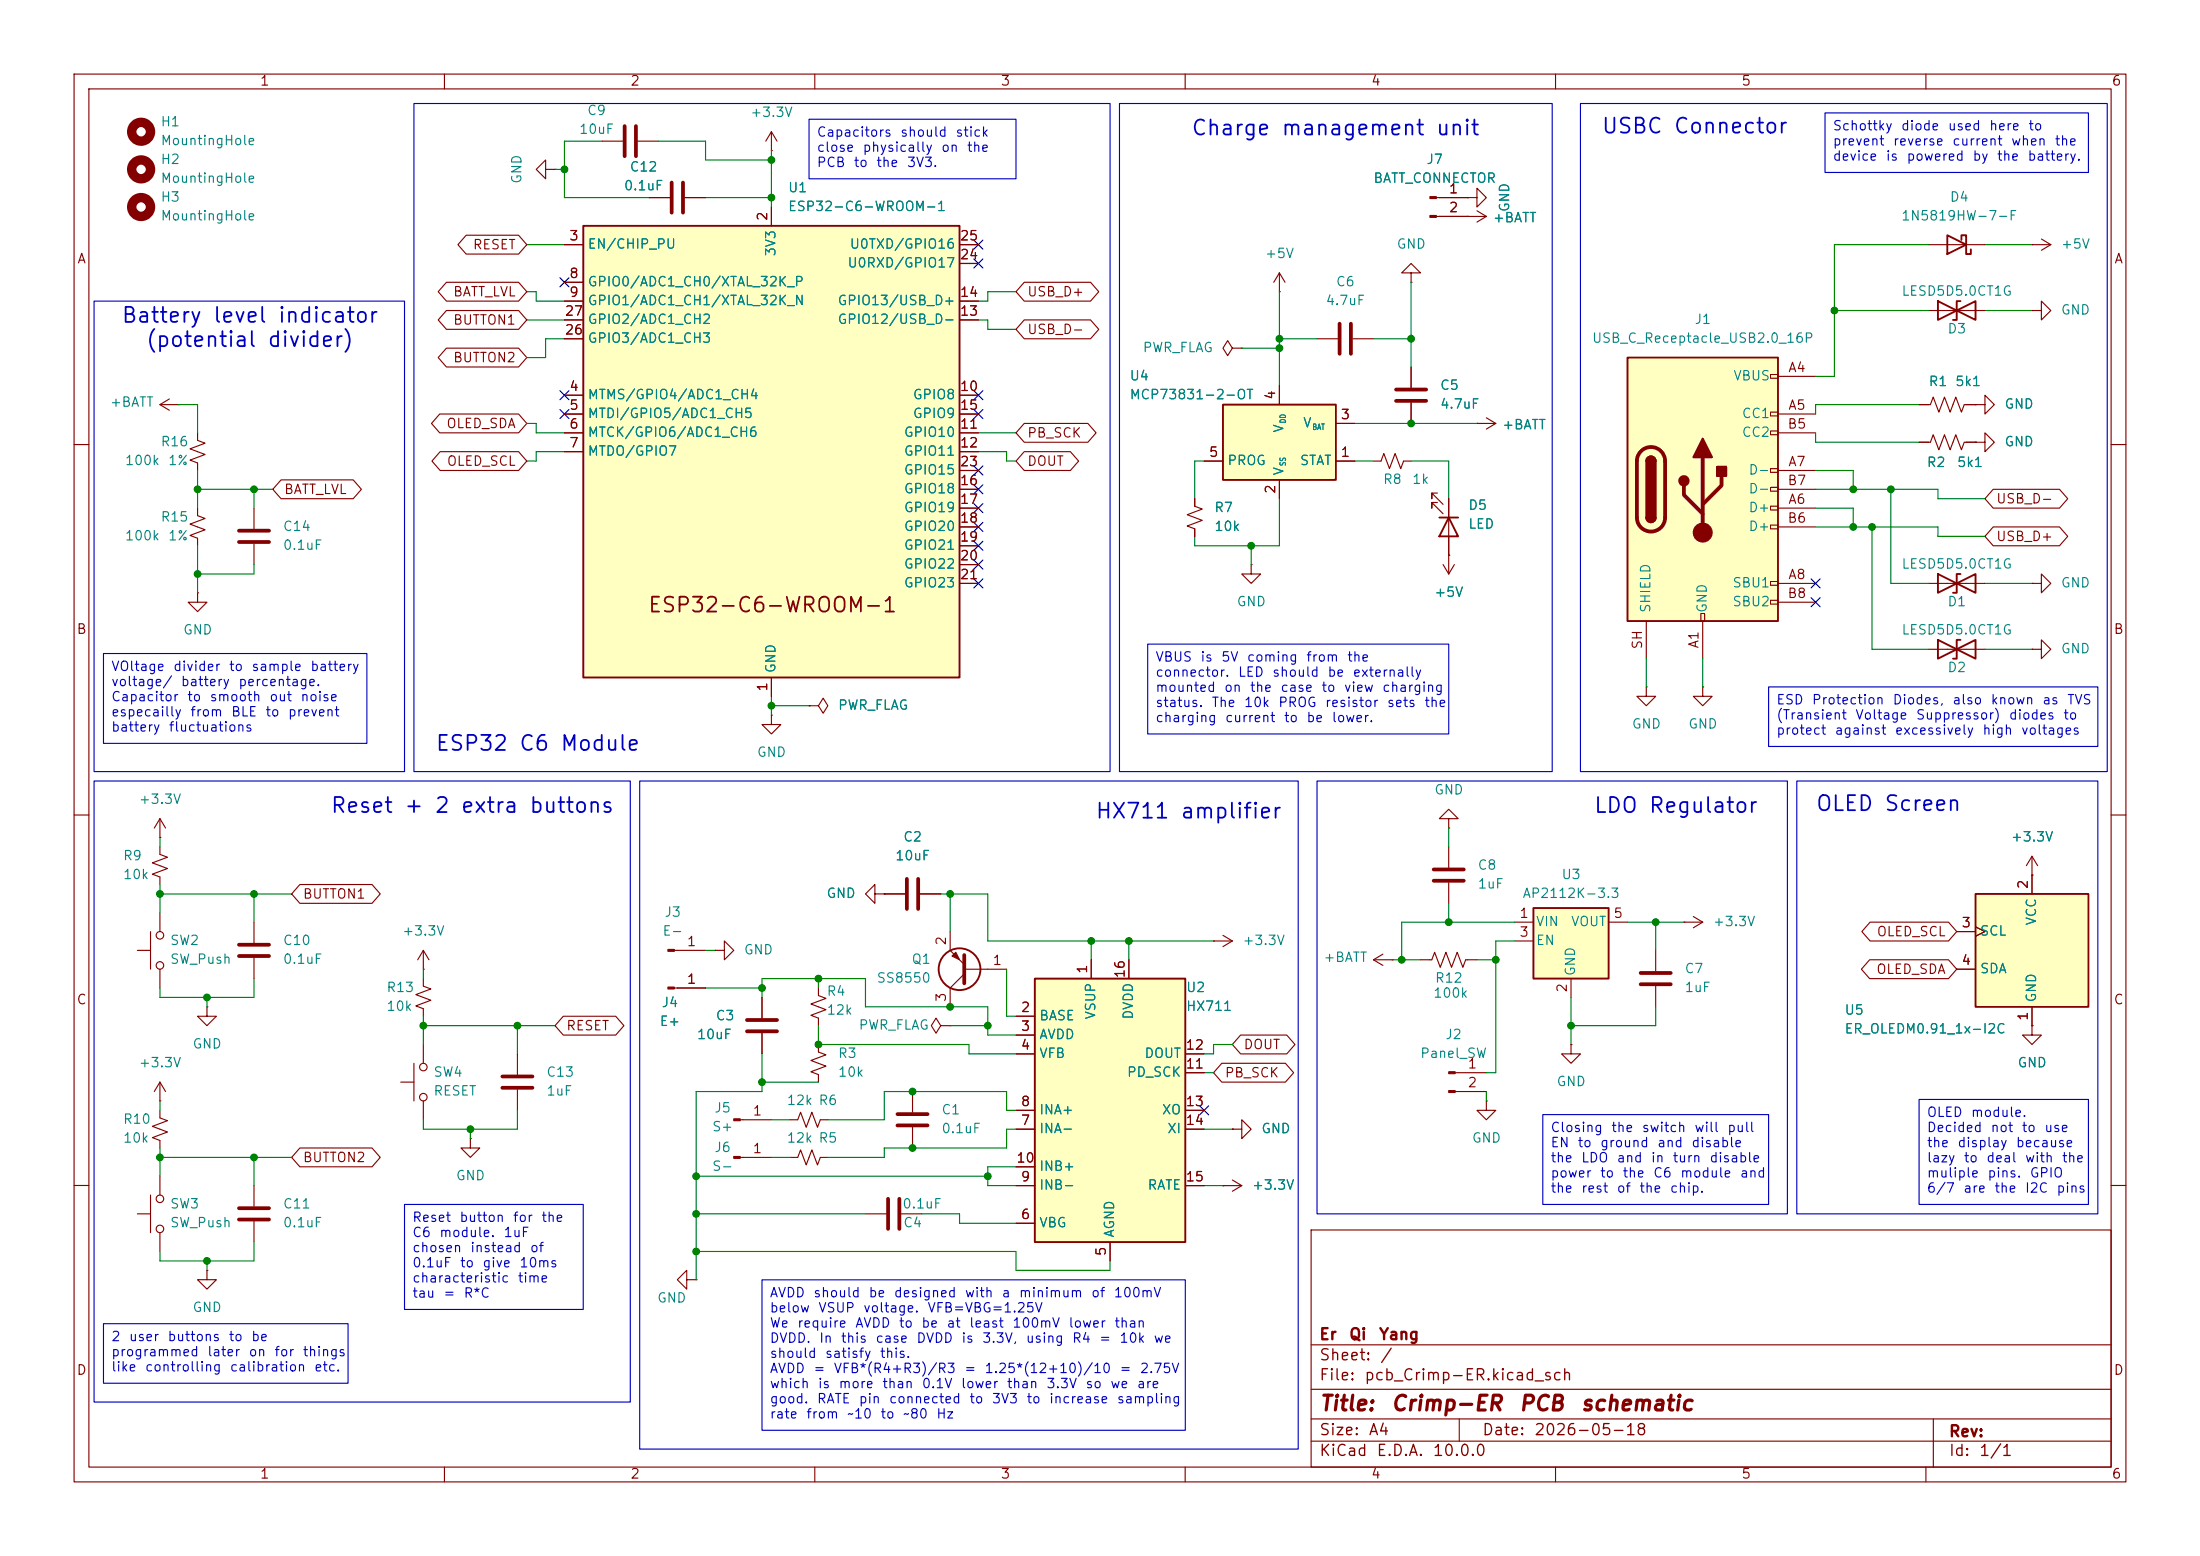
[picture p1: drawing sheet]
<svg xmlns="http://www.w3.org/2000/svg" width="297mm" height="210mm" viewBox="0 0 297 210" stroke-linecap="round" stroke-linejoin="round" font-family="sans-serif">
<g fill="none" stroke="#840000" stroke-width=".15">
<path d="M10 10h277v190h-277zM12 12h273v186h-273zM60 10v2M110 10v2M160 10v2M210 10v2M260 10v2M260.3 33h7.7M274.3 33h.1M274.3 33h2.6M275.6 32.3l1.3 .7M276.9 33l-1.3 .8"/>
<path d="M259.1 54.6h1.5l.4-1 .7 2 .8-2 .8 2 .7-2 .8 2 .4-1h1.5M260.3 41.9h7.7M266.7 54.6h1.3v-1.3l1.2 1.3-1.2 1.3v-1.3M266.7 54.6h.1M266.7 59.7h1.3v-1.3l1.2 1.3-1.2 1.3v-1.3M266.7 59.7h.1M274.3 41.9h1.3v-1.3l1.3 1.3-1.3 1.3v-1.3M274.3 41.9h.1M10 60h2M260.3 78.7h7.7M285 60h2M229.9 92.7v1.3h1.2l-1.2 1.3-1.3-1.3h1.3"/>
<path d="M229.9 92.7h.1M260.3 87.6h7.7M10 110h2M285 110h2M102.9 134.6v2.8M102.9 139.4v2.8M69.8 142.2v2.8M69.8 147.1v2.8M99.9 151.1h4.2M99.9 156.2h4.2M10 160h2M177 166h108v32h-108z"/>
<path d="M285 160h2M60 198v2M110 198v2M160 198v2M177 194.5h108M177 191.5h108M177 187.5h108M177 181.5h108M197 191.5v3M210 198v2M260 198v2M261 191.5v6.5"/>
</g>
<path d="M100.8 137.7h4.1M100.8 139.2h4.1M67.8 145.3h4.1M67.8 146.8h4.1" fill="none" stroke="#840000" stroke-width=".51"/>
<path d="M262.9 31.8l2.5 1.2-2.5 1.3zM264.8 32.4v-.6h.6v2.5h.7v-.6M261.6 40.6v2.6l5.1-2.6v2.6zM264.7 40.6h-.5v2.6h-.5M261.6 77.5v2.5l5.1-2.5v2.5zM264.7 77.5h-.5v2.5h-.5M261.6 86.4v2.5l5.1-2.5v2.5zM264.7 86.4h-.5v2.5h-.5" fill="none" stroke="#840000" stroke-width=".25"/>
<g fill="#840000" stroke="#840000" stroke-width=".15">
<path d="M99.1 151h.8v.3h-.8z"/>
<path d="M99.1 156.1h.8v.2h-.8z"/>
</g>
<path d="M219.7 48.3h20.3v35.5h-20.3z" fill="#ffffc2"/>
<g fill="none" stroke="#840000" stroke-width=".15">
<path d="M239 50.5h1v.6h-1zM239 55.6h1v.5h-1zM239 58.2h1v.5h-1zM240 50.8h5.1M240 55.9h5.1M240 58.4h5.1M239 63.2h1v.6h-1zM239 65.8h1v.5h-1zM239 68.3h1v.5h-1zM239 70.9h1v.5h-1zM239 78.5h1v.5h-1zM240 68.6h5.1"/>
<path d="M240 63.5h5.1M240 78.7h5.1M240 71.1h5.1M240 66h5.1M274.3 78.7h1.3v-1.2l1.3 1.2-1.3 1.3v-1.3M274.3 78.7h.1M222.2 92.7v1.3h1.3l-1.3 1.3-1.2-1.3h1.2M222.2 92.7h.1M222.2 83.8v5.1M229.6 82.8h.5v1h-.5zM229.9 83.8v5.1M239 81h1v.5h-1z"/>
<path d="M240 81.3h5.1M274.3 87.6h1.3v-1.2l1.3 1.2-1.3 1.3v-1.3M274.3 87.6h.1M195.6 110.5h1.2l-1.2-1.3-1.3 1.3h1.3v1.3M195.6 111.8h.1M195.6 114.3v2.8M195.6 119.1v2.8M185.4 129.5l1.3 .8M185.4 129.5h2.6M186.7 128.8l-1.3 .7M188 129.5h.1M191.8 129.5h1.5l.4-1 .7 2.1 .8-2.1 .8 2.1 .7-2.1 .8 2.1 .4-1.1h1.5"/>
<path d="M106.7 151.1h1l.4-1 .7 2 .8-2 .8 2 .3-1h1.1M106.7 156.2h1l.4-1 .7 2 .8-2 .8 2 .3-1h1.1M110.5 141v1l1 .4-2 .7 2 .8-2 .8 1 .3v1.1M196.4 144.8h4.3M196.4 147.3h4.3M212.1 141v1.2h1.3l-1.3 1.3-1.3-1.3h1.3M212.1 141h.1"/>
</g>
<path d="M219.7 48.3h20.3v35.5h-20.3zM222.2 62.2a.64 .64 0 0 1 .7-.6 .64 .64 0 0 1 .6 .6M222.2 69.9a.64 .64 0 0 0 .7 .6 .64 .64 0 0 0 .6-.6" fill="none" stroke="#840000" stroke-width=".25"/>
<path d="M221.5 60.9a1.9 1.9 0 0 1 2.1-.4 1.9 1.9 0 0 1 1.2 1.7v7.7a1.91 1.91 0 0 1-1.9 1.8 1.91 1.91 0 0 1-1.9-1.8v-7.7a1.9 1.9 0 0 1 .5-1.3zM227.3 65.5v1.3l2.6 2.5M229.9 61.7v10.2M232.4 64.3v1.2l-2.5 2.6M193.5 118.9h4.1M193.5 117.3h4.1" fill="none" stroke="#840000" stroke-width=".51"/>
<g fill="#840000" stroke="#840000" stroke-width=".25">
<path d="M222.2 62.2h1.3v7.7h-1.3z"/>
<path d="M222.4 61.8a.64 .64 0 0 1 .7-.2 .64 .64 0 0 1 .4 .6h-1.3z"/>
<path d="M222.2 69.9h1.3a.64 .64 0 0 1-.6 .6 .64 .64 0 0 1-.7-.6z"/>
<path d="M229.9 59.2l1.2 2.5h-2.5z"/>
<path d="M231.8 63h1.2v1.3h-1.2z"/>
<circle cx="227.3" cy="64.9" r=".63"/>
</g>
<g fill="#840000" stroke="#840000" stroke-width=".15">
<path d="M195.6 144.7h.8v.2h-.8z"/>
<path d="M195.6 147.2h.8v.2h-.8z"/>
<circle cx="229.9" cy="71.9" r="1.27"/>
</g>
<path d="M207 122.6h10.2v9.5h-10.2z" fill="#ffffc2"/>
<path d="M207 122.6h10.2v9.5h-10.2z" fill="none" stroke="#840000" stroke-width=".25"/>
<g fill="none" stroke="#840000" stroke-width=".15">
<path d="M110.5 133.4v1l1 .3-2 .8 2 .8-2 .7 1 .4v1M204.5 124.5h2.5M204.5 127h2.5M212.1 132.1v2.5M217.2 124.5h2.5M223.5 128.3v2.8M223.5 133.1v2.8M227.3 124.5h.1M227.3 124.5h2.6M228.6 123.7l1.3 .8M229.9 124.5l-1.3 .7M274.3 138.4v1.3h1.3l-1.3 1.3-1.3-1.3h1.3"/>
<path d="M274.3 138.4h.1M200.7 148.6v1.3h1.2l-1.2 1.2-1.3-1.2h1.3M200.7 148.6h.1"/>
</g>
<path d="M221.5 132.8h4.1M221.5 131.3h4.1" fill="none" stroke="#840000" stroke-width=".51"/>
<path d="M266.7 120.7h15.2v15.2h-15.2z" fill="#ffffc2"/>
<path d="M266.7 120.7h15.2v15.2h-15.2z" fill="none" stroke="#840000" stroke-width=".25"/>
<path d="M177.8 45.7h2.8M182.6 45.7h2.8M161.3 67.3v1l1 .4-2 .8 2 .7-2 .8 1 .4v1M274.3 118.1h.1M274.3 115.6v5.1M274.3 115.6l-.7 1.2M274.3 115.6l.8 1.2M264.2 125.7h2.5M264.2 130.8h2.5M266.7 125.1l1.3 .6-1.3 .7M274.3 135.9v2.5" fill="none" stroke="#840000" stroke-width=".15"/>
<path d="M180.8 43.7v4.1M182.4 43.7v4.1" fill="none" stroke="#840000" stroke-width=".51"/>
<path d="M165.1 54.6h15.2v10.2h-15.2z" fill="#ffffc2"/>
<g fill="none" stroke="#840000" stroke-width=".25">
<path d="M165.1 54.6h15.2v10.2h-15.2zM194.3 69.9h2.5M195.6 69.9l1.2 2.5h-2.5z"/>
<circle cx="129.5" cy="130.8" r="2.82"/>
</g>
<g fill="none" stroke="#840000" stroke-width=".15">
<path d="M73.7 22.9v-1.3l-1.3 1.3 1.3 1.2v-1.2h1.2M74.9 22.9h.1M172.7 39.4h.1M172.7 36.8v2.6M172.7 36.8l-.7 1.3M172.7 36.8l.8 1.3M190.5 36.8h1.3l-1.3-1.2-1.3 1.2h1.3v1.3M190.5 38.1h.1M193.9 29.2h6.8M193.9 26.7h4.2M198.1 29.2h.1M198.1 26.7h1.3v-1.3l1.3 1.3-1.3 1.2v-1.2"/>
<path d="M198.1 26.7h.1M199.4 28.4l1.3 .8M200.7 29.2l-1.3 .8M21.6 54.6l1.3 .8M21.6 54.6h2.5M22.9 53.8l-1.3 .8M24.1 54.6h.1M26.7 58.4v1l1 .4-2 .8 2 .7-2 .8 1 .4v1M166.4 47l-.7-1-.6 1 .6 1 .7-1h1.2M167.6 47h.1M172.7 52.1v2.5M180.3 57.2h2.6"/>
<path d="M190.5 49.5v2.8M190.5 54.4v2.8M199.4 57.2h.1M199.4 57.2h2.5M200.7 56.4l1.2 .8M201.9 57.2l-1.2 .7M259.1 59.7h1.5l.4-1 .7 2 .8-2 .8 2 .7-2 .8 2 .4-1h1.5M26.7 68.6v1l1 .4-2 .7 2 .8-2 .8 1 .3v1.1M34.3 68.6v2.8M34.3 73.4v2.8M162.6 62.2h2.5M168.9 76.2v1.3h1.3l-1.3 1.2-1.3-1.2h1.3"/>
<path d="M168.9 76.2h.1M172.7 64.8v2.5M180.3 62.2h2.6M185.4 62.2h1l.4-1 .8 2 .7-2 .8 2 .4-1h1M194.1 66.5h-.8v.8v-.8l1.5 1.6M194.1 67.8h-.8v.8v-.8l1.5 1.5M194.8 76.2l.8 1.3M195.6 74.9h.1M195.6 67.3v10.2M196.3 76.2l-.7 1.3M26.7 80v1.3h1.2l-1.2 1.3-1.3-1.3h1.3M26.7 80h.1"/>
<path d="M109.2 95.3h1.3l.6-1.1 .7 1.1-.7 1-.6-1M109.2 95.3h.1M91 133.4h4.2M91 128.3h4.2M96.5 128.3h1.3v-1.3l1.3 1.3-1.3 1.2v-1.2M96.5 128.3h.1M118.1 120.7v-1.3l-1.3 1.3 1.3 1.2v-1.2h1.3M119.4 120.7h.1M119.4 120.7h2.8M124.2 120.7h2.8M127 138.4l-.6-1-.7 1 .7 1 .6-1h1.3M128.3 138.4h.1"/>
<path d="M128.3 125.7v2.6l1.9 1.9M130.2 130.8h5.7M130.2 131.4l-1.9 2v2.5M163.8 127h.1M163.8 127h2.6M165.1 126.2l1.3 .8M166.4 127l-1.3 .8M123.2 147.3v2.8M123.2 152.1v2.8M92.7 172.7v-1.2l-1.3 1.2 1.3 1.3v-1.3h1.3M94 172.7h.1M116.8 163.8h2.8"/>
<path d="M121.7 163.8h2.8"/>
</g>
<path d="M188.5 54.1h4M188.5 52.6h4M32.3 71.6h4M32.3 73.2h4M122.4 118.6v4.1M124 118.6v4.1M130.2 128.9v3.8M121.2 150.4h4M121.2 151.9h4M119.9 161.8v4.1M121.4 161.8v4.1" fill="none" stroke="#840000" stroke-width=".51"/>
<g fill="#840000" stroke="#840000" stroke-width=".15">
<path d="M128.5 129l.5-.5 .5 1z"/>
<path d="M193 26.5h.9v.3h-.9z"/>
<path d="M193 29.1h.9v.2h-.9z"/>
<path d="M90.2 133.2h.8v.3h-.8z"/>
<path d="M90.2 128.1h.8v.3h-.8z"/>
</g>
<g fill="none" stroke="#840000" stroke-width="1.3">
<circle cx="19" cy="17.8" r="1.27"/>
<circle cx="19" cy="27.9" r="1.27"/>
<circle cx="19" cy="22.9" r="1.27"/>
</g>
<path d="M139.7 132.1h20.3v35.5h-20.3z" fill="#ffffc2"/>
<path d="M139.7 132.1h20.3v35.5h-20.3z" fill="none" stroke="#840000" stroke-width=".25"/>
<g fill="none" stroke="#840000" stroke-width=".15">
<path d="M104.1 17.8l-.7 1.3M104.1 17.8l.8 1.3M104.1 17.8v2.5M87.6 26.7h2.8M92.5 26.7h2.7M104.1 20.3h.1M104.1 96.5v1.3h1.3l-1.3 1.3-1.2-1.3h1.2M104.1 96.5h.1M34.3 124.5v2.8M34.3 129.3v2.8M57.1 132.1v1l1.1 .4-2.1 .7 2.1 .8-2.1 .8 1 .3v1.1M57.1 130.8h.1"/>
<path d="M57.1 128.3v2.5M57.1 128.3l-.7 1.2M57.1 128.3l.8 1.2M137.2 137.2h2.5M137.2 139.7h2.5M147.3 129.5v2.6M152.4 129.5v2.6M54.1 146.1h1.8M55.9 143.5v5.1M57.1 141v2.5M57.1 148.6v2.5M137.2 142.2h2.5"/>
<path d="M137.2 152.4h2.5M137.2 149.9h2.5M137.2 157.5h2.5M160 142.2h2.6M160 152.4h2.6M160 149.9h2.6M160 144.8h2.6M166.4 152.4h1.2v-1.3l1.3 1.3-1.3 1.3v-1.3M166.4 152.4h.1M166.4 159.3l1.2 .7M137.2 165.1h2.5M137.2 160h2.5"/>
<path d="M149.9 167.6v2.6M160 160h2.6M165.1 160h.1M165.1 160h2.5M167.6 160l-1.2 .8"/>
<circle cx="57.2" cy="148.1" r=".51"/>
<circle cx="57.2" cy="144" r=".51"/>
</g>
<path d="M90.7 24.6v4.1M92.2 24.6v4.1M32.3 127.5h4M32.3 129h4" fill="none" stroke="#840000" stroke-width=".51"/>
<path d="M78.7 30.5h50.8v60.9h-50.8z" fill="#ffffc2"/>
<path d="M78.7 30.5h50.8v60.9h-50.8z" fill="none" stroke="#840000" stroke-width=".25"/>
<g fill="none" stroke="#840000" stroke-width=".15">
<path d="M81.3 19.1h2.8M86.1 19.1h2.8M60.3 38.1h9.7l1.1 1.3-1.1 1.2h-9.7l-1.1-1.2zM62.9 31.7h7.1l1.1 1.3-1.1 1.3h-7.1l-1.1-1.3zM76.2 33h2.5M76.2 38.1h2.5M87.6 26.7h2.8M92.5 26.7h2.7M104.1 27.9v2.6M129.5 33h2.6M129.5 35.6h2.6M138.3 38.1h8.9l1.1 1.3-1.1 1.2h-8.9l-1.1-1.2z"/>
<path d="M194.3 26.7h3.8M194.3 29.2h3.8M198.1 26.7h.1M198.1 29.2h.1M59.4 55.9h10.6l1.1 1.3-1.1 1.2h-10.6l-1.2-1.2zM60.3 41.9h9.7l1.1 1.3-1.1 1.3h-9.7l-1.1-1.3zM60.3 47h9.7l1.1 1.3-1.1 1.2h-9.7l-1.1-1.2zM76.2 53.3h2.5M76.2 55.9h2.5M76.2 58.4h2.5M76.2 40.6h2.5M76.2 43.2h2.5"/>
<path d="M76.2 45.7h2.5M129.5 53.3h2.6M129.5 55.9h2.6M129.5 58.4h2.6M129.5 40.6h2.6M129.5 43.2h2.6M138.3 43.2h8.9l1.1 1.3-1.1 1.2h-8.9l-1.1-1.2zM138.3 57.1h8.6l1.1 1.3-1.1 1.3h-8.6l-1.1-1.3zM172.7 52.1v2.5M180.3 57.2h2.6M190.5 49.5v2.8M190.5 54.4v2.8"/>
<path d="M199.4 57.2h.1M259.1 54.6h1.2M259.1 59.7h1.2M265.4 54.6h1.3M265.4 59.7h1.3M266.7 59.7h.1M266.7 54.6h.1M37.9 64.8h9.8l1.1 1.2-1.1 1.3h-9.8l-1.1-1.3zM59.4 61h10.6l1.1 1.2-1.1 1.3h-10.6l-1.1-1.3zM76.2 61h2.5M129.5 61h2.6M129.5 66h2.6"/>
<path d="M129.5 68.6h2.6M129.5 71.1h2.6M129.5 73.7h2.6M129.5 76.2h2.6M129.5 78.7h2.6M129.5 63.5h2.6M138.3 61h6.2l1.1 1.2-1.1 1.3h-6.2l-1.1-1.3zM161.3 67.3v1M161.3 71.4v1M162.6 62.2h2.5M172.7 64.8v2.5M180.3 62.2h2.6"/>
<path d="M195.6 74.9h.1M195.6 67.3v2.6M195.6 72.4v2.5M269.1 71.1h8.9l1.1 1.3-1.1 1.3h-8.9l-1.1-1.3zM269.1 66h8.9l1.1 1.3-1.1 1.3h-8.9l-1.1-1.3zM104.1 91.4v2.6M109.2 95.3h.1M21.6 114.3v1l1 .4-2 .8 2 .7-2 .8 1 .4v1M21.6 113h.1M21.6 110.5v2.5M21.6 110.5l-.8 1.3M21.6 110.5l.8 1.3"/>
<path d="M40.5 119.4h9.7l1.1 1.3-1.1 1.2h-9.7l-1.1-1.2zM274.3 118.1h.1M274.3 118.1v2.6M18.5 128.3h1.8M20.3 125.7v5.1M21.6 123.2v2.5M21.6 130.8v2.6M27.9 135.9v1.3h1.3l-1.3 1.2-1.2-1.2h1.2M27.9 135.9h.1M76 137.2h7.1l1.1 1.2-1.1 1.3h-7.1l-1.1-1.3zM91.4 133.4h3.8M102.9 134.6v2.8"/>
<path d="M102.9 139.4v2.8M119.4 120.7h.1M119.4 120.7h2.8M124.2 120.7h2.8M137.2 137.2h2.5M137.2 139.7h2.5M147.3 129.5v2.6M152.4 129.5v2.6M167.5 139.7h6.2l1.1 1.3-1.1 1.2h-6.2l-1.1-1.2zM252.4 129.5h10.6l1.2 1.3-1.2 1.3h-10.6l-1.1-1.3zM252.5 124.5h10.5l1.2 1.2-1.2 1.3h-10.5l-1.1-1.3zM264.2 125.7h2.5"/>
<path d="M264.2 130.8h2.5M266.7 125.1l1.3 .6-1.3 .7M274.3 138.4h.1M274.3 135.9v2.5M21.6 149.9v1l1 .4-2 .7 2 .8-2 .7 1 .4v1M21.6 148.6h.1M21.6 146.1v2.5M21.6 158.8v2.5M21.6 146.1l-.8 1.2M21.6 146.1l.8 1.2M40.5 154.9h9.7l1.1 1.3-1.1 1.3h-9.7l-1.1-1.3zM63.5 153.7v1.2h1.3l-1.3 1.3-1.3-1.3h1.3"/>
<path d="M63.5 153.7h.1M137.2 142.2h2.5M137.2 152.4h2.5M137.2 149.9h2.5M137.2 157.5h2.5M160 142.2h2.6M160 152.4h2.6M160 149.9h2.6M160 144.8h2.6M164.9 143.5h8.6l1.1 1.3-1.1 1.3h-8.6l-1.1-1.3zM166.4 152.4h.1M18.5 163.8h1.8"/>
<path d="M20.3 161.3v5.1M21.6 166.4v2.5M27.9 171.5v1.2h1.3l-1.3 1.3-1.2-1.3h1.2M27.9 171.5h.1M34.3 160v2.8M34.3 164.8v2.8M137.2 165.1h2.5M137.2 160h2.5M149.9 167.6v2.6M160 160h2.6M165.1 160h.1"/>
<circle cx="21.6" cy="126.2" r=".51"/>
<circle cx="21.6" cy="130.3" r=".51"/>
<circle cx="21.6" cy="161.8" r=".51"/>
<circle cx="21.6" cy="165.9" r=".51"/>
</g>
<path d="M84.3 17v4.1M85.9 17v4.1M32.3 163.1h4M32.3 164.6h4" fill="none" stroke="#840000" stroke-width=".51"/>
<g fill="none" stroke="#008400" stroke-width=".15">
<path d="M81.3 19.1h-5.1v7.6h11.4M88.9 19.1h6.3v2.5h8.9M71.1 39.4h1.3v1.2h3.8M71.1 33h5.1M74.9 22.9h1.3M95.2 26.7h8.9M104.1 20.3v7.6M137.2 39.4h-3.9v1.2h-1.2M172.7 39.4v12.7M190.5 38.1v11.4M260.3 33h-12.7v17.8h-2.5M268 33h6.3"/>
<path d="M24.1 54.6h2.6v3.8M71.1 57.2h1.3v1.2h3.8M71.1 43.2h5.1M76.2 45.7h-2.5v2.6h-2.6M132.1 43.2h1.2v1.3h3.9M132.1 58.4h5.1M167.6 47h5.1M172.7 45.7h5.1M182.9 57.2h16.5M185.4 45.7h5.1M245.1 58.4v1.3h14M247.6 41.9h12.7"/>
<path d="M259.1 54.6h-14v1.3M268 41.9h6.3M26.7 66h10.1M26.7 63.5v5.1M26.7 73.7v6.3M34.3 66v2.6M34.3 76.2v1.3h-7.6M76.2 61h-3.8v1.2h-1.3M132.1 61h3.8v1.2h1.3M162.6 62.2h-1.3v5.1M168.9 73.7v2.5M172.7 67.3v6.4h-11.4v-1.3"/>
<path d="M182.9 62.2h2.5M190.5 62.2h5.1v5.1M245.1 66h16.5v1.3h6.4M245.1 71.1h16.5v1.3h6.4M245.1 63.5h5.1v2.5M245.1 68.6h5.1v2.5M252.7 71.1v16.5h7.6M255.3 66v12.7h5M268 78.7h6.3M104.1 94v2.5M104.1 95.3h5.1M222.2 88.9v3.8"/>
<path d="M229.9 88.9v3.8M268 87.6h6.3M21.6 113v1.3M21.6 119.4v3.8M195.6 111.8v2.5M21.6 120.7h17.8M27.9 134.6v1.3M34.3 120.7v3.8M34.3 132.1v2.5h-12.7v-1.2M57.1 130.8v1.3M57.1 137.2v3.8M57.1 138.4h17.8"/>
<path d="M69.8 138.4v3.8M95.2 133.4h7.7M95.2 128.3h1.3M102.9 134.6v-2.5h13.9v3.8h16.5v3.8h3.9M110.5 138.4v2.6h20.3v1.2h6.4M110.5 132.1v1.3M127 120.7h6.3v6.3h30.5M128.3 138.4h5M128.3 120.7v5M135.9 130.8v6.4h1.3M147.3 127v2.5M152.4 127v2.5"/>
<path d="M188 129.5h3.8M195.6 121.9v2.6M199.4 129.5h2.5M204.5 127h-2.6v17.8h-1.2M204.5 124.5h-15.3v5M212.1 134.6v6.4M219.7 124.5h7.6M223.5 135.9v2.5h-11.4M223.5 124.5v3.8M21.6 148.6v1.3M21.6 154.9v3.9M21.6 156.2h17.8"/>
<path d="M34.3 156.2v3.8M63.5 152.4v1.3M69.8 149.9v2.5h-12.7v-1.3M94 158.8h39.3M102.9 142.2v5.1h-8.9v25.4M102.9 146.1h7.6M104.1 156.2h2.6M104.1 151.1h2.6M137.2 152.4h-1.3v2.5h-16.5v1.3h-7.6M137.2 149.9h-1.3v-2.6h-16.5v3.8h-7.6M137.2 157.5h-3.9v2.5h3.9M162.6 152.4h3.8"/>
<path d="M162.6 144.8h1.2M166.4 141h-2.6v1.2h-1.2M200.7 147.3v1.3M27.9 170.2v1.3M34.3 167.6v2.6h-12.7v-1.3M94 168.9h43.2v2.6h12.7v-1.3M94 163.8h22.8M124.5 163.8h5v1.3h7.7M162.6 160h2.5"/>
</g>
<g fill="none" stroke="#000084" stroke-width=".15">
<path d="M75.6 37.5l1.2 1.2M76.8 37.5l-1.2 1.2M131.5 35l1.2 1.2M131.5 32.4l1.2 1.2M132.7 35l-1.2 1.2M132.7 32.4l-1.2 1.2M75.6 52.7l1.2 1.2M75.6 55.3l1.2 1.2M76.8 52.7l-1.2 1.2M76.8 55.3l-1.2 1.2M131.5 55.3l1.2 1.2M131.5 52.7l1.2 1.2"/>
<path d="M132.7 55.3l-1.2 1.2M132.7 52.7l-1.2 1.2M131.5 78.1l1.2 1.2M131.5 68l1.2 1.2M131.5 75.6l1.2 1.2M131.5 65.4l1.2 1.2M131.5 62.9l1.2 1.2M131.5 70.5l1.2 1.2M131.5 73.1l1.2 1.2M132.7 78.1l-1.2 1.2M132.7 68l-1.2 1.2M132.7 75.6l-1.2 1.2"/>
<path d="M132.7 65.4l-1.2 1.2M132.7 62.9l-1.2 1.2M132.7 70.5l-1.2 1.2M132.7 73.1l-1.2 1.2M244.5 78.1l1.2 1.2M245.7 78.1l-1.2 1.2M244.5 80.7l1.2 1.2M245.7 80.7l-1.2 1.2M162 149.3l1.2 1.2M163.2 149.3l-1.2 1.2"/>
</g>
<g fill="none" stroke="#0000c2" stroke-width=".15">
<path d="M55.9 14h94v90.1h-94zM109.2 16.1h28v8h-28zM151.1 14h58.4v90.1h-58.4zM213.4 14h71.1v90.1h-71.1zM246.4 15.2h35.5v8.1h-35.5zM12.7 40.6h41.9v63.5h-41.9zM14 88.2h35.5v12.1h-35.5zM154.9 86.9h40.7v12.2h-40.7zM238.8 92.7h44.4v8h-44.4zM12.7 105.4h72.4v83.8h-72.4zM86.4 105.4h88.9v90.2h-88.9zM177.8 105.4h63.5v58.4h-63.5z"/>
<path d="M242.6 105.4h40.6v58.4h-40.6zM208.3 150.4h30.5v12.2h-30.5zM259.1 148.4h22.8v14.2h-22.8zM14 178.7h33v8h-33zM54.6 162.6h24.1v14.1h-24.1zM102.9 172.7h57.1v20.3h-57.1z"/>
</g>
<g fill="#008400" stroke="#008400" stroke-width=".14">
<circle cx="123.2" cy="154.9" r=".46"/>
<circle cx="94" cy="158.8" r=".46"/>
<circle cx="102.9" cy="146.1" r=".46"/>
<circle cx="94" cy="168.9" r=".46"/>
<circle cx="94" cy="163.8" r=".46"/>
<circle cx="102.9" cy="133.4" r=".46"/>
<circle cx="110.5" cy="141" r=".46"/>
<circle cx="110.5" cy="132.1" r=".46"/>
<circle cx="34.3" cy="120.7" r=".46"/>
<circle cx="27.9" cy="134.6" r=".46"/>
<circle cx="21.6" cy="120.7" r=".46"/>
<circle cx="63.5" cy="152.4" r=".46"/>
<circle cx="69.8" cy="138.4" r=".46"/>
<circle cx="57.1" cy="138.4" r=".46"/>
<circle cx="21.6" cy="156.2" r=".46"/>
<circle cx="27.9" cy="170.2" r=".46"/>
<circle cx="34.3" cy="156.2" r=".46"/>
<circle cx="104.1" cy="95.3" r=".46"/>
<circle cx="104.1" cy="26.7" r=".46"/>
<circle cx="104.1" cy="21.6" r=".46"/>
<circle cx="76.2" cy="22.9" r=".46"/>
<circle cx="34.3" cy="66" r=".46"/>
<circle cx="26.7" cy="66" r=".46"/>
<circle cx="26.7" cy="77.5" r=".46"/>
<circle cx="172.7" cy="45.7" r=".46"/>
<circle cx="172.7" cy="47" r=".46"/>
<circle cx="168.9" cy="73.7" r=".46"/>
<circle cx="190.5" cy="57.2" r=".46"/>
<circle cx="190.5" cy="45.7" r=".46"/>
<circle cx="189.2" cy="129.5" r=".46"/>
<circle cx="195.6" cy="124.5" r=".46"/>
<circle cx="201.9" cy="129.5" r=".46"/>
<circle cx="212.1" cy="138.4" r=".46"/>
<circle cx="223.5" cy="124.5" r=".46"/>
<circle cx="247.6" cy="41.9" r=".46"/>
<circle cx="152.4" cy="127" r=".46"/>
<circle cx="147.3" cy="127" r=".46"/>
<circle cx="133.3" cy="138.4" r=".46"/>
<circle cx="128.3" cy="135.9" r=".46"/>
<circle cx="128.3" cy="120.7" r=".46"/>
<circle cx="123.2" cy="147.3" r=".46"/>
<circle cx="133.3" cy="158.8" r=".46"/>
<circle cx="250.2" cy="71.1" r=".46"/>
<circle cx="255.3" cy="66" r=".46"/>
<circle cx="252.7" cy="71.1" r=".46"/>
<circle cx="250.2" cy="66" r=".46"/>
</g>
<g font-size="2" fill="#0000c2">
<text x="160.7" y="18.8">Charge</text>
<text x="172.9" y="18.8">management</text>
<text x="193.7" y="18.8">unit</text>
<text x="216.1" y="18.5">USBC</text>
<text x="225.8" y="18.5">Connector</text>
<text x="16.3" y="44.1">Battery</text>
<text x="19.6" y="47.3">(potential</text>
<text x="28.6" y="44.1">level</text>
<text x="36" y="47.3">divider)</text>
<text x="37.4" y="44.1">indicator</text>
<text x="58.7" y="101.8">ESP32</text>
<text x="69.9" y="101.8">C6</text>
<text x="75.5" y="101.8">Module</text>
<text x="44.5" y="110.2">Reset</text>
<text x="54.4" y="110.2">+</text>
<text x="58.5" y="110.2">2</text>
<text x="62.1" y="110.2">extra</text>
<text x="71.3" y="110.2">buttons</text>
<text x="147.8" y="111">HX711</text>
<text x="159.2" y="111">amplifier</text>
<text x="215.1" y="110.2">LDO</text>
<text x="222.5" y="110.2">Regulator</text>
<text x="245" y="110">OLED</text>
<text x="254.3" y="110">Screen</text>
</g>
<g font-size="2" fill="#840000">
<text x="87.3" y="83.1">ESP32-C6-WROOM-1</text>
<text x="178" y="190.9">Title:</text>
<text x="187.7" y="190.9">Crimp-ER</text>
<text x="204.9" y="190.9">PCB</text>
<text x="213.3" y="190.9">schematic</text>
</g>
<g font-size="1.5" fill="#840000">
<text x="178" y="184">Sheet:</text>
<text x="178" y="181.2">Er</text>
<text x="182" y="181.2">Qi</text>
<text x="186.1" y="181.2">Yang</text>
<text x="186.2" y="184">/</text>
<text x="178" y="186.7">File:</text>
<text x="184.1" y="186.7">pcb_Crimp-ER.kicad_sch</text>
<text x="178" y="196.9">KiCad</text>
<text x="178" y="194.1">Size:</text>
<text x="184.7" y="194.1">A4</text>
<text x="185.7" y="196.9">E.D.A.</text>
<text x="193.3" y="196.9">10.0.0</text>
<text x="200" y="194.1">Date:</text>
<text x="207" y="194.1">2026-05-18</text>
<text x="263" y="194.3">Rev:</text>
<text x="263" y="196.9">Id:</text>
<text x="267.1" y="196.9">1/1</text>
</g>
<g font-size="1.3" fill="#840000">
<text x="35" y="11.9">1</text>
<text x="85" y="11.9">2</text>
<text x="135" y="11.9">3</text>
<text x="185" y="11.9">4</text>
<text x="235" y="11.9">5</text>
<text x="285" y="11.9">6</text>
<text x="103.9" y="29.9" transform="rotate(-90 103.9 29.9)">2</text>
<text x="195.5" y="26.4">1</text>
<text x="195.5" y="29">2</text>
<text x="10.3" y="35.9">A</text>
<text x="63.7" y="34">RESET</text>
<text x="76.8" y="32.8">3</text>
<text x="129.5" y="35.3">24</text>
<text x="129.5" y="32.8">25</text>
<text x="285.3" y="35.9">A</text>
<text x="61.1" y="40.3">BATT_LVL</text>
<text x="76.8" y="37.8">8</text>
<text x="76.8" y="40.4">9</text>
<text x="129.5" y="40.4">14</text>
<text x="138.6" y="40.3">USB_D+</text>
<text x="61.1" y="44.1">BUTTON1</text>
<text x="76.2" y="45.5">26</text>
<text x="76.2" y="42.9">27</text>
<text x="129.5" y="42.9">13</text>
<text x="138.6" y="45.4">USB_D-</text>
<text x="61.1" y="49.2">BUTTON2</text>
<text x="76.8" y="53.1">4</text>
<text x="129.5" y="53.1">10</text>
<text x="241.3" y="50.5">A4</text>
<text x="60.2" y="58.1">OLED_SDA</text>
<text x="76.8" y="55.6">5</text>
<text x="76.8" y="58.2">6</text>
<text x="129.5" y="58.2">11</text>
<text x="129.5" y="55.6">15</text>
<text x="138.6" y="59.4">PB_SCK</text>
<text x="172.5" y="54" transform="rotate(-90 172.5 54)">4</text>
<text x="180.9" y="56.9">3</text>
<text x="241.2" y="58.2">B5</text>
<text x="241.3" y="55.6">A5</text>
<text x="60.2" y="63.2">OLED_SCL</text>
<text x="76.8" y="60.7">7</text>
<text x="129.5" y="60.7">12</text>
<text x="129.5" y="65.8">16</text>
<text x="129.5" y="63.2">23</text>
<text x="138.6" y="63.2">DOUT</text>
<text x="163.1" y="62">5</text>
<text x="180.9" y="62">1</text>
<text x="241.2" y="65.8">B7</text>
<text x="241.3" y="63.2">A7</text>
<text x="38.3" y="67">BATT_LVL</text>
<text x="129.5" y="68.3">17</text>
<text x="129.5" y="70.9">18</text>
<text x="172.5" y="66.7" transform="rotate(-90 172.5 66.7)">2</text>
<text x="241.2" y="70.9">B6</text>
<text x="241.3" y="68.3">A6</text>
<text x="269.4" y="68.3">USB_D-</text>
<text x="129.5" y="73.4">19</text>
<text x="129.5" y="75.9">20</text>
<text x="269.4" y="73.3">USB_D+</text>
<text x="129.5" y="78.5">21</text>
<text x="241.2" y="81">B8</text>
<text x="241.3" y="78.5">A8</text>
<text x="10.3" y="85.9">B</text>
<text x="222" y="87.7" transform="rotate(-90 222 87.7)">SH</text>
<text x="229.6" y="87.6" transform="rotate(-90 229.6 87.6)">A1</text>
<text x="285.3" y="85.9">B</text>
<text x="103.9" y="93.4" transform="rotate(-90 103.9 93.4)">1</text>
<text x="40.8" y="121.6">BUTTON1</text>
<text x="205" y="124.2">1</text>
<text x="217.7" y="124.2">5</text>
<text x="264.7" y="125.5">3</text>
<text x="274.1" y="120.1" transform="rotate(-90 274.1 120.1)">2</text>
<text x="92.6" y="128">1</text>
<text x="128" y="127.7" transform="rotate(-90 128 127.7)">2</text>
<text x="133.9" y="130.6">1</text>
<text x="147.1" y="131.5" transform="rotate(-90 147.1 131.5)">1</text>
<text x="205" y="126.7">3</text>
<text x="253.2" y="131.8">OLED_SDA</text>
<text x="253.3" y="126.7">OLED_SCL</text>
<text x="264.7" y="130.6">4</text>
<text x="10.3" y="135.9">C</text>
<text x="92.6" y="133.1">1</text>
<text x="128" y="135.3" transform="rotate(-90 128 135.3)">3</text>
<text x="137.7" y="136.9">2</text>
<text x="152.1" y="132.1" transform="rotate(-90 152.1 132.1)">16</text>
<text x="211.8" y="134.1" transform="rotate(-90 211.8 134.1)">2</text>
<text x="274.1" y="137.9" transform="rotate(-90 274.1 137.9)">1</text>
<text x="285.3" y="135.9">C</text>
<text x="76.4" y="139.4">RESET</text>
<text x="137.7" y="139.4">3</text>
<text x="137.7" y="142">4</text>
<text x="160" y="142">12</text>
<text x="167.8" y="141.9">DOUT</text>
<text x="137.7" y="149.6">8</text>
<text x="160" y="144.5">11</text>
<text x="160" y="149.6">13</text>
<text x="165.3" y="145.7">PB_SCK</text>
<text x="198" y="144.5">1</text>
<text x="198" y="147.1">2</text>
<text x="101.5" y="150.9">1</text>
<text x="101.5" y="156">1</text>
<text x="137.7" y="152.1">7</text>
<text x="160" y="152.1">14</text>
<text x="40.8" y="157.2">BUTTON2</text>
<text x="137.1" y="157.2">10</text>
<text x="137.7" y="159.8">9</text>
<text x="160" y="159.8">15</text>
<text x="137.7" y="164.8">6</text>
<text x="149.6" y="169.6" transform="rotate(-90 149.6 169.6)">5</text>
<text x="10.3" y="185.9">D</text>
<text x="285.3" y="185.9">D</text>
<text x="35" y="199.9">1</text>
<text x="85" y="199.9">2</text>
<text x="135" y="199.9">3</text>
<text x="185" y="199.9">4</text>
<text x="235" y="199.9">5</text>
<text x="285" y="199.9">6</text>
</g>
<g font-size="1.3" fill="#008484">
<text x="21.6" y="17.4">H1</text>
<text x="79.2" y="15.8">C9</text>
<text x="101.2" y="16.1">+3.3V</text>
<text x="21.6" y="22.5">H2</text>
<text x="21.6" y="19.9">MountingHole</text>
<text x="78.1" y="18.4">10uF</text>
<text x="84.9" y="23.5">C12</text>
<text x="192.5" y="22.5">J7</text>
<text x="21.6" y="25">MountingHole</text>
<text x="21.6" y="27.5">H3</text>
<text x="70.7" y="24.9" transform="rotate(-90 70.7 24.9)">GND</text>
<text x="84.1" y="26">0.1uF</text>
<text x="106.3" y="28.8">ESP32-C6-WROOM-1</text>
<text x="106.3" y="26.3">U1</text>
<text x="185.3" y="25">BATT_CONNECTOR</text>
<text x="204.1" y="28.7" transform="rotate(-90 204.1 28.7)">GND</text>
<text x="263.1" y="27.5">D4</text>
<text x="21.6" y="30.1">MountingHole</text>
<text x="79.2" y="33.9">EN/CHIP_PU</text>
<text x="105" y="34.7" transform="rotate(-90 105 34.7)">3V3</text>
<text x="114.6" y="33.9">U0TXD/GPIO16</text>
<text x="170.7" y="35.2">+5V</text>
<text x="188.5" y="33.9">GND</text>
<text x="201.4" y="30.3">+BATT</text>
<text x="256.6" y="30.1">1N5819HW-7-F</text>
<text x="278.1" y="33.9">+5V</text>
<text x="79.2" y="39">GPIO0/ADC1_CH0/XTAL_32K_P</text>
<text x="79.2" y="41.5">GPIO1/ADC1_CH1/XTAL_32K_N</text>
<text x="113" y="41.5">GPIO13/USB_D+</text>
<text x="114.3" y="36.4">U0RXD/GPIO17</text>
<text x="178.9" y="41.5">4.7uF</text>
<text x="180.3" y="39">C6</text>
<text x="256.6" y="40.2">LESD5D5.0CT1G</text>
<text x="79.2" y="46.6">GPIO3/ADC1_CH3</text>
<text x="79.2" y="44">GPIO2/ADC1_CH2</text>
<text x="113" y="44">GPIO12/USB_D-</text>
<text x="154.2" y="47.9">PWR_FLAG</text>
<text x="214.8" y="46.6">USB_C_Receptacle_USB2.0_16P</text>
<text x="228.7" y="44">J1</text>
<text x="262.8" y="45.3">D3</text>
<text x="278.1" y="42.8">GND</text>
<text x="152.4" y="51.7">U4</text>
<text x="194.3" y="52.9">C5</text>
<text x="233.9" y="51.7">VBUS</text>
<text x="260.3" y="52.4">R1</text>
<text x="263.9" y="52.4">5k1</text>
<text x="14.7" y="55.2">+BATT</text>
<text x="79.2" y="54.2">MTMS/GPIO4/ADC1_CH4</text>
<text x="79.2" y="56.7">MTDI/GPIO5/ADC1_CH5</text>
<text x="79.2" y="59.3">MTCK/GPIO6/ADC1_CH6</text>
<text x="121.9" y="59.3">GPIO10</text>
<text x="123.1" y="54.2">GPIO8</text>
<text x="123.1" y="56.7">GPIO9</text>
<text x="152.4" y="54.2">MCP73831-2-OT</text>
<text x="173.6" y="58.5" transform="rotate(-90 173.6 58.5)">V</text>
<text x="175.8" y="58">V</text>
<text x="194.3" y="55.5">4.7uF</text>
<text x="202.7" y="58.3">+BATT</text>
<text x="235.1" y="56.7">CC1</text>
<text x="235.1" y="59.3">CC2</text>
<text x="270.5" y="55.5">GND</text>
<text x="16.8" y="63.1">100k</text>
<text x="21.6" y="60.6">R16</text>
<text x="22.6" y="63.1">1%</text>
<text x="79.2" y="61.8">MTDO/GPIO7</text>
<text x="121.9" y="61.8">GPIO11</text>
<text x="121.9" y="64.4">GPIO15</text>
<text x="165.6" y="63.1">PROG</text>
<text x="173.6" y="64.3" transform="rotate(-90 173.6 64.3)">V</text>
<text x="175.4" y="63.1">STAT</text>
<text x="186.6" y="65.6">R8</text>
<text x="190.5" y="65.6">1k</text>
<text x="236" y="64.4">D-</text>
<text x="260" y="63.3">R2</text>
<text x="264.1" y="63.3">5k1</text>
<text x="270.5" y="60.6">GND</text>
<text x="21.6" y="70.7">R15</text>
<text x="38.1" y="72">C14</text>
<text x="121.9" y="66.9">GPIO18</text>
<text x="121.9" y="69.4">GPIO19</text>
<text x="121.9" y="72">GPIO20</text>
<text x="163.8" y="69.4">R7</text>
<text x="163.8" y="72">10k</text>
<text x="198.1" y="69.1">D5</text>
<text x="198.1" y="71.7">LED</text>
<text x="236" y="69.4">D+</text>
<text x="236" y="72">D+</text>
<text x="236" y="66.9">D-</text>
<text x="16.8" y="73.3">100k</text>
<text x="22.6" y="73.3">1%</text>
<text x="38.1" y="74.5">0.1uF</text>
<text x="121.9" y="74.5">GPIO21</text>
<text x="121.9" y="77.1">GPIO22</text>
<text x="256.6" y="77.1">LESD5D5.0CT1G</text>
<text x="121.9" y="79.6">GPIO23</text>
<text x="166.9" y="82.1">GND</text>
<text x="193.5" y="80.9">+5V</text>
<text x="223.1" y="82.8" transform="rotate(-90 223.1 82.8)">SHIELD</text>
<text x="230.7" y="82.8" transform="rotate(-90 230.7 82.8)">GND</text>
<text x="233.8" y="79.6">SBU1</text>
<text x="233.8" y="82.1">SBU2</text>
<text x="262.8" y="82.1">D1</text>
<text x="278.1" y="79.6">GND</text>
<text x="24.6" y="86">GND</text>
<text x="256.6" y="86">LESD5D5.0CT1G</text>
<text x="278.1" y="88.5">GND</text>
<text x="105" y="90.9" transform="rotate(-90 105 90.9)">GND</text>
<text x="262.8" y="91">D2</text>
<text x="113" y="96.1">PWR_FLAG</text>
<text x="220.2" y="98.7">GND</text>
<text x="227.8" y="98.7">GND</text>
<text x="102.1" y="102.5">GND</text>
<text x="193.5" y="107.5">GND</text>
<text x="18.6" y="108.8">+3.3V</text>
<text x="121.8" y="113.9">C2</text>
<text x="271.4" y="113.9">+3.3V</text>
<text x="16.5" y="116.4">R9</text>
<text x="16.5" y="119">10k</text>
<text x="120.8" y="116.4">10uF</text>
<text x="199.4" y="117.7">C8</text>
<text x="210.7" y="119">U3</text>
<text x="89.6" y="124.1">J3</text>
<text x="111.5" y="121.5">GND</text>
<text x="199.4" y="120.2">1uF</text>
<text x="205.5" y="121.5">AP2112K-3.3</text>
<text x="207.3" y="125.3">VIN</text>
<text x="212" y="125.3">VOUT</text>
<text x="231.1" y="125.3">+3.3V</text>
<text x="275.2" y="125" transform="rotate(-90 275.2 125)">VCC</text>
<text x="22.9" y="127.9">SW2</text>
<text x="22.9" y="130.4">SW_Push</text>
<text x="38.1" y="127.9">C10</text>
<text x="38.1" y="130.4">0.1uF</text>
<text x="54.2" y="126.6">+3.3V</text>
<text x="89.3" y="126.6">E-</text>
<text x="100.3" y="129.1">GND</text>
<text x="123" y="130.4">Q1</text>
<text x="167.6" y="127.9">+3.3V</text>
<text x="178.6" y="130.1">+BATT</text>
<text x="207.3" y="127.9">EN</text>
<text x="213" y="131.8" transform="rotate(-90 213 131.8)">GND</text>
<text x="227.3" y="131.7">C7</text>
<text x="267.2" y="126.6">SCL</text>
<text x="267.2" y="131.7">SDA</text>
<text x="52.1" y="136.8">10k</text>
<text x="52.1" y="134.2">R13</text>
<text x="89.2" y="136.2">J4</text>
<text x="111.5" y="134.7">R4</text>
<text x="111.5" y="137.3">12k</text>
<text x="118.3" y="132.9">SS8550</text>
<text x="148.2" y="137.7" transform="rotate(-90 148.2 137.7)">VSUP</text>
<text x="153.3" y="137.7" transform="rotate(-90 153.3 137.7)">DVDD</text>
<text x="160" y="136.8">HX711</text>
<text x="160" y="134.2">U2</text>
<text x="193.4" y="135">100k</text>
<text x="193.6" y="132.9">R12</text>
<text x="227.3" y="134.2">1uF</text>
<text x="248.9" y="137.3">U5</text>
<text x="275.2" y="135.4" transform="rotate(-90 275.2 135.4)">GND</text>
<text x="25.9" y="141.8">GND</text>
<text x="89" y="138.8">E+</text>
<text x="94" y="140.6">10uF</text>
<text x="96.5" y="138">C3</text>
<text x="113" y="143.1">R3</text>
<text x="115.8" y="139.3">PWR_FLAG</text>
<text x="140.2" y="138">BASE</text>
<text x="140.2" y="140.6">AVDD</text>
<text x="140.2" y="143.1">VFB</text>
<text x="154.4" y="143.1">DOUT</text>
<text x="191.6" y="143.1">Panel_SW</text>
<text x="195" y="140.6">J2</text>
<text x="248.9" y="139.8">ER_OLEDM0.91_1x-I2C</text>
<text x="18.6" y="144.4">+3.3V</text>
<text x="58.4" y="148.2">RESET</text>
<text x="58.4" y="145.6">SW4</text>
<text x="73.7" y="148.2">1uF</text>
<text x="73.7" y="145.6">C13</text>
<text x="106.1" y="149.5">12k R6</text>
<text x="113" y="145.6">10k</text>
<text x="152.1" y="145.6">PD_SCK</text>
<text x="210.1" y="146.9">GND</text>
<text x="272.3" y="144.4">GND</text>
<text x="16.5" y="154.5">10k</text>
<text x="16.5" y="152">R10</text>
<text x="96" y="153">S+</text>
<text x="96.3" y="150.5">J5</text>
<text x="96.3" y="155.8">J6</text>
<text x="106.1" y="154.5">12k R5</text>
<text x="127" y="150.7">C1</text>
<text x="127" y="153.3">0.1uF</text>
<text x="140.2" y="153.3">INA-</text>
<text x="140.2" y="150.7">INA+</text>
<text x="156.8" y="150.7">XO</text>
<text x="157.5" y="153.3">XI</text>
<text x="170.2" y="153.3">GND</text>
<text x="198.6" y="154.5">GND</text>
<text x="61.5" y="159.6">GND</text>
<text x="96" y="158.3">S-</text>
<text x="140.2" y="160.9">INB-</text>
<text x="140.2" y="158.3">INB+</text>
<text x="154.8" y="160.9">RATE</text>
<text x="168.9" y="160.9">+3.3V</text>
<text x="22.9" y="163.4">SW3</text>
<text x="22.9" y="166">SW_Push</text>
<text x="38.1" y="163.4">C11</text>
<text x="38.1" y="166">0.1uF</text>
<text x="121.7" y="163.4">0.1uF</text>
<text x="121.8" y="166">C4</text>
<text x="140.2" y="166">VBG</text>
<text x="150.7" y="167.1" transform="rotate(-90 150.7 167.1)">AGND</text>
<text x="25.9" y="177.4">GND</text>
<text x="88.6" y="176.1">GND</text>
</g>
<g font-size="1.3" fill="#0000c2">
<text x="247.3" y="17.9">Schottky</text>
<text x="256.5" y="17.9">diode</text>
<text x="262.9" y="17.9">used</text>
<text x="268.4" y="17.9">here</text>
<text x="273.7" y="17.9">to</text>
<text x="110.2" y="18.8">Capacitors</text>
<text x="110.2" y="20.8">close</text>
<text x="110.2" y="22.9">PCB</text>
<text x="115.2" y="22.9">to</text>
<text x="116.4" y="20.8">physically</text>
<text x="118.2" y="22.9">the</text>
<text x="121.4" y="18.8">should</text>
<text x="122.3" y="22.9">3V3.</text>
<text x="127" y="20.8">on</text>
<text x="128.9" y="18.8">stick</text>
<text x="130.4" y="20.8">the</text>
<text x="247.3" y="20">prevent</text>
<text x="247.3" y="22">device</text>
<text x="254.5" y="22">is</text>
<text x="255.5" y="20">reverse</text>
<text x="257.3" y="22">powered</text>
<text x="263.5" y="20">current</text>
<text x="266.2" y="22">by</text>
<text x="269.5" y="22">the</text>
<text x="271.4" y="20">when</text>
<text x="273.6" y="22">battery.</text>
<text x="277.3" y="20">the</text>
<text x="155.9" y="89.6">VBUS</text>
<text x="162" y="89.6">is</text>
<text x="164.8" y="89.6">5V</text>
<text x="168.2" y="89.6">coming</text>
<text x="176.2" y="89.6">from</text>
<text x="181.8" y="89.6">the</text>
<text x="14.9" y="90.9">VOltage</text>
<text x="14.9" y="92.9">voltage/</text>
<text x="14.9" y="95">Capacitor</text>
<text x="23.3" y="90.9">divider</text>
<text x="24.3" y="92.9">battery</text>
<text x="25.2" y="95">to</text>
<text x="28.2" y="95">smooth</text>
<text x="30.8" y="90.9">to</text>
<text x="32.1" y="92.9">percentage.</text>
<text x="33.9" y="90.9">sample</text>
<text x="36.3" y="95">out</text>
<text x="40.5" y="95">noise</text>
<text x="41.8" y="90.9">battery</text>
<text x="155.9" y="91.7">connector.</text>
<text x="155.9" y="93.7">mounted</text>
<text x="155.9" y="95.7">status.</text>
<text x="163.5" y="95.7">The</text>
<text x="165.2" y="93.7">on</text>
<text x="167" y="91.7">LED</text>
<text x="167.8" y="95.7">10k</text>
<text x="168.6" y="93.7">the</text>
<text x="171.7" y="91.7">should</text>
<text x="172.5" y="95.7">PROG</text>
<text x="172.8" y="93.7">case</text>
<text x="178.3" y="93.7">to</text>
<text x="178.8" y="95.7">resistor</text>
<text x="179.1" y="91.7">be</text>
<text x="181.3" y="93.7">view</text>
<text x="182.5" y="91.7">externally</text>
<text x="186.5" y="93.7">charging</text>
<text x="187.1" y="95.7">sets</text>
<text x="192.2" y="95.7">the</text>
<text x="239.7" y="95.4">ESD</text>
<text x="244.5" y="95.4">Protection</text>
<text x="255.4" y="95.4">Diodes,</text>
<text x="263.5" y="95.4">also</text>
<text x="268.6" y="95.4">known</text>
<text x="275.6" y="95.4">as</text>
<text x="279" y="95.4">TVS</text>
<text x="14.9" y="97">especailly</text>
<text x="14.9" y="99.1">battery</text>
<text x="22.7" y="99.1">fluctuations</text>
<text x="25.6" y="97">from</text>
<text x="31.1" y="97">BLE</text>
<text x="35.7" y="97">to</text>
<text x="38.8" y="97">prevent</text>
<text x="155.9" y="97.8">charging</text>
<text x="165.3" y="97.8">current</text>
<text x="173.2" y="97.8">to</text>
<text x="176.3" y="97.8">be</text>
<text x="179.7" y="97.8">lower.</text>
<text x="239.7" y="97.4">(Transient</text>
<text x="239.7" y="99.5">protect</text>
<text x="247.6" y="99.5">against</text>
<text x="250.4" y="97.4">Voltage</text>
<text x="255.7" y="99.5">excessively</text>
<text x="258.6" y="97.4">Suppressor)</text>
<text x="267.5" y="99.5">high</text>
<text x="271.1" y="97.4">diodes</text>
<text x="272.8" y="99.5">voltages</text>
<text x="278.4" y="97.4">to</text>
<text x="209.2" y="153.1">Closing</text>
<text x="209.2" y="155.2">EN</text>
<text x="212.9" y="155.2">to</text>
<text x="215.9" y="155.2">ground</text>
<text x="217.4" y="153.1">the</text>
<text x="221.6" y="153.1">switch</text>
<text x="223.6" y="155.2">and</text>
<text x="228.2" y="155.2">disable</text>
<text x="228.6" y="153.1">will</text>
<text x="233.1" y="153.1">pull</text>
<text x="260" y="151.1">OLED</text>
<text x="260" y="153.1">Decided</text>
<text x="260" y="155.2">the</text>
<text x="264.2" y="155.2">display</text>
<text x="266" y="151.1">module.</text>
<text x="268.6" y="153.1">not</text>
<text x="272.1" y="155.2">because</text>
<text x="272.8" y="153.1">to</text>
<text x="275.9" y="153.1">use</text>
<text x="209.2" y="157.2">the</text>
<text x="209.2" y="159.2">power</text>
<text x="209.2" y="161.3">the</text>
<text x="213.4" y="157.2">LDO</text>
<text x="213.4" y="161.3">rest</text>
<text x="215.9" y="159.2">to</text>
<text x="218.2" y="157.2">and</text>
<text x="218.2" y="161.3">of</text>
<text x="219" y="159.2">the</text>
<text x="221.2" y="161.3">the</text>
<text x="222.8" y="157.2">in</text>
<text x="223.1" y="159.2">C6</text>
<text x="225.3" y="161.3">chip.</text>
<text x="225.7" y="157.2">turn</text>
<text x="226.7" y="159.2">module</text>
<text x="230.7" y="157.2">disable</text>
<text x="234.8" y="159.2">and</text>
<text x="260" y="157.2">lazy</text>
<text x="260" y="159.2">muliple</text>
<text x="260" y="161.3">6/7</text>
<text x="265" y="161.3">are</text>
<text x="265" y="157.2">to</text>
<text x="268.1" y="157.2">deal</text>
<text x="268.2" y="159.2">pins.</text>
<text x="269.1" y="161.3">the</text>
<text x="273.3" y="157.2">with</text>
<text x="273.3" y="161.3">I2C</text>
<text x="273.9" y="159.2">GPIO</text>
<text x="277.5" y="161.3">pins</text>
<text x="278.3" y="157.2">the</text>
<text x="55.6" y="165.2">Reset</text>
<text x="55.6" y="167.3">C6</text>
<text x="59.2" y="167.3">module.</text>
<text x="61.9" y="165.2">button</text>
<text x="67.9" y="167.3">1uF</text>
<text x="69.2" y="165.2">for</text>
<text x="73" y="165.2">the</text>
<text x="55.6" y="169.3">chosen</text>
<text x="55.6" y="171.4">0.1uF</text>
<text x="55.6" y="173.4">characteristic</text>
<text x="62" y="171.4">to</text>
<text x="63.4" y="169.3">instead</text>
<text x="65" y="171.4">give</text>
<text x="69.8" y="173.4">time</text>
<text x="70" y="171.4">10ms</text>
<text x="71.5" y="169.3">of</text>
<text x="55.6" y="175.5">tau</text>
<text x="59.8" y="175.5">=</text>
<text x="62.5" y="175.5">R*C</text>
<text x="103.8" y="175.4">AVDD</text>
<text x="103.8" y="177.5">below</text>
<text x="103.8" y="179.5">We</text>
<text x="107.5" y="179.5">require</text>
<text x="109.7" y="175.4">should</text>
<text x="110.4" y="177.5">VSUP</text>
<text x="115.4" y="179.5">AVDD</text>
<text x="116.4" y="177.5">voltage.</text>
<text x="117.2" y="175.4">be</text>
<text x="120.6" y="175.4">designed</text>
<text x="121.2" y="179.5">to</text>
<text x="124.3" y="179.5">be</text>
<text x="125.1" y="177.5">VFB=VBG=1.25V</text>
<text x="127.7" y="179.5">at</text>
<text x="130.2" y="175.4">with</text>
<text x="130.7" y="179.5">least</text>
<text x="135.1" y="175.4">a</text>
<text x="136.6" y="179.5">100mV</text>
<text x="137.5" y="175.4">minimum</text>
<text x="144.2" y="179.5">lower</text>
<text x="147.2" y="175.4">of</text>
<text x="150.3" y="175.4">100mV</text>
<text x="150.3" y="179.5">than</text>
<text x="14.9" y="181.3">2</text>
<text x="14.9" y="183.4">programmed</text>
<text x="14.9" y="185.4">like</text>
<text x="17.3" y="181.3">user</text>
<text x="19.5" y="185.4">controlling</text>
<text x="22.5" y="181.3">buttons</text>
<text x="27.9" y="183.4">later</text>
<text x="30.8" y="181.3">to</text>
<text x="30.9" y="185.4">calibration</text>
<text x="33.5" y="183.4">on</text>
<text x="33.8" y="181.3">be</text>
<text x="36.9" y="183.4">for</text>
<text x="40.8" y="183.4">things</text>
<text x="42.3" y="185.4">etc.</text>
<text x="103.8" y="181.5">DVDD.</text>
<text x="103.8" y="183.6">should</text>
<text x="103.8" y="185.6">AVDD</text>
<text x="109.7" y="185.6">=</text>
<text x="110.5" y="181.5">In</text>
<text x="111.3" y="183.6">satisfy</text>
<text x="112.5" y="185.6">VFB*(R4+R3)/R3</text>
<text x="113.4" y="181.5">this</text>
<text x="118.1" y="181.5">case</text>
<text x="118.7" y="183.6">this.</text>
<text x="123.6" y="181.5">DVDD</text>
<text x="129.7" y="181.5">is</text>
<text x="130.1" y="185.6">=</text>
<text x="132.5" y="181.5">3.3V,</text>
<text x="132.8" y="185.6">1.25*(12+10)/10</text>
<text x="138.4" y="181.5">using</text>
<text x="144.6" y="181.5">R4</text>
<text x="148.3" y="181.5">=</text>
<text x="151" y="181.5">10k</text>
<text x="151" y="185.6">=</text>
<text x="153.8" y="185.6">2.75V</text>
<text x="155.6" y="181.5">we</text>
<text x="103.8" y="187.7">which</text>
<text x="103.8" y="189.7">good.</text>
<text x="103.8" y="191.8">rate</text>
<text x="108.7" y="191.8">from</text>
<text x="110.2" y="189.7">RATE</text>
<text x="110.3" y="187.7">is</text>
<text x="113.1" y="187.7">more</text>
<text x="114.3" y="191.8">~10</text>
<text x="115.8" y="189.7">pin</text>
<text x="118.8" y="191.8">to</text>
<text x="119" y="187.7">than</text>
<text x="119.9" y="189.7">connected</text>
<text x="121.8" y="191.8">~80</text>
<text x="124.4" y="187.7">0.1V</text>
<text x="126.3" y="191.8">Hz</text>
<text x="129.6" y="187.7">lower</text>
<text x="130.8" y="189.7">to</text>
<text x="133.8" y="189.7">3V3</text>
<text x="135.8" y="187.7">than</text>
<text x="138.5" y="189.7">to</text>
<text x="141.2" y="187.7">3.3V</text>
<text x="141.5" y="189.7">increase</text>
<text x="146.5" y="187.7">so</text>
<text x="149.8" y="187.7">we</text>
<text x="150.7" y="189.7">sampling</text>
<text x="153.4" y="187.7">are</text>
</g>
<g font-size=".8" fill="#008484">
<text x="173.8" y="57.2" transform="rotate(-90 173.8 57.2)">DD</text>
<text x="177.1" y="58.2">BAT</text>
<text x="173.8" y="63" transform="rotate(-90 173.8 63)">SS</text>
</g>
</svg>
